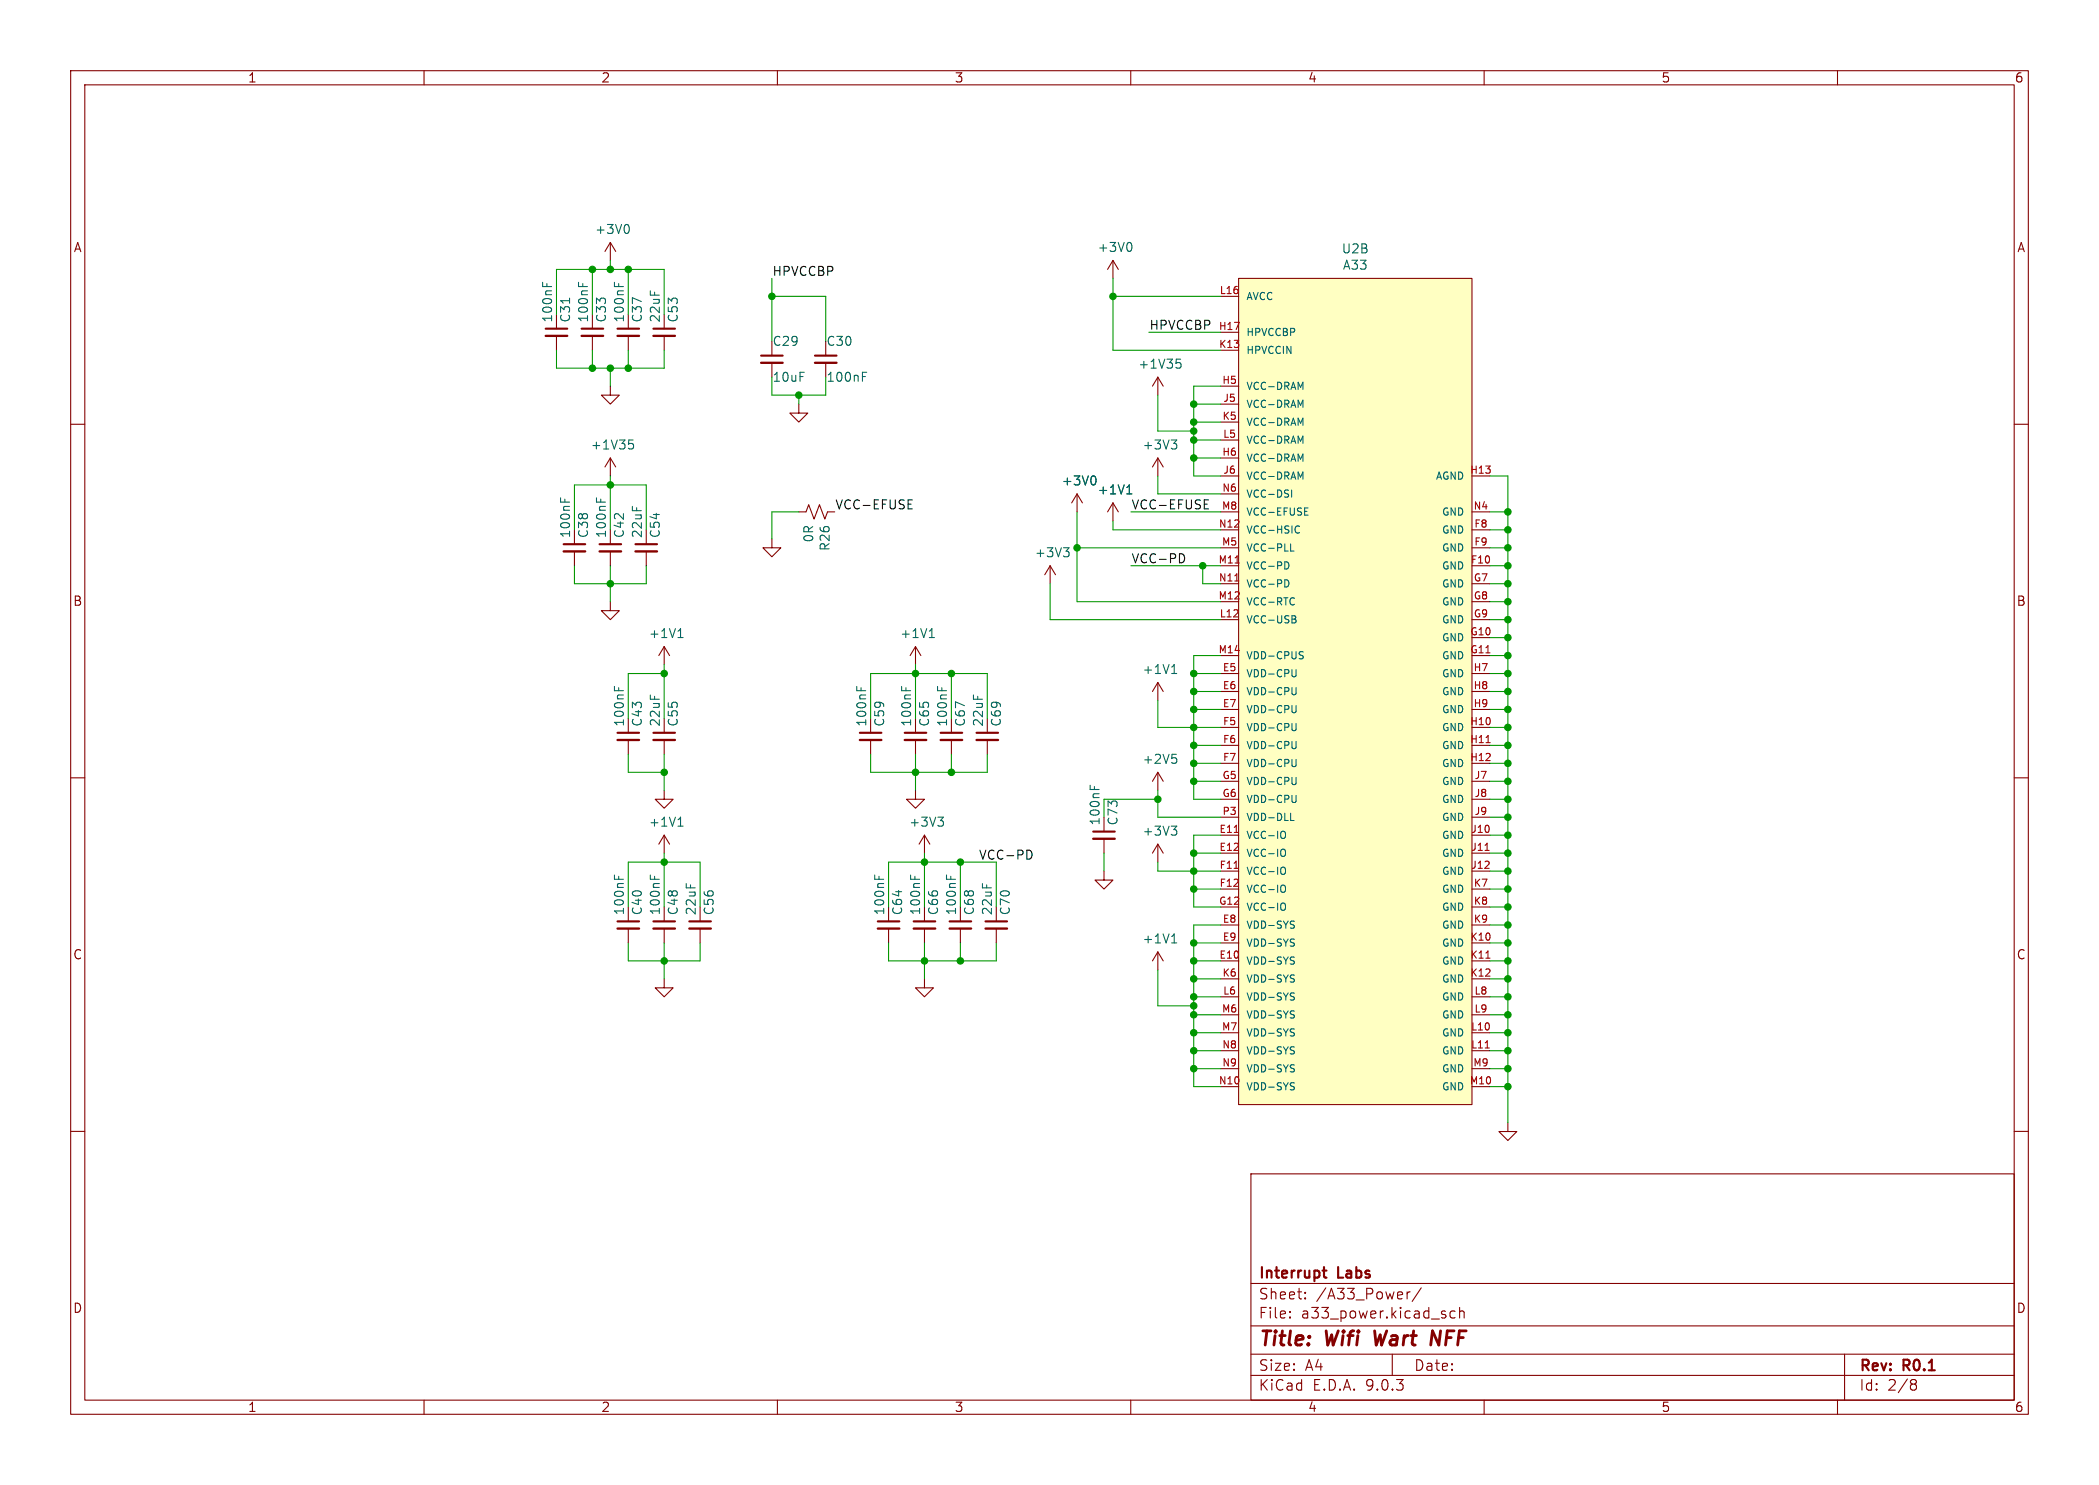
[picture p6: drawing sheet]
<svg xmlns="http://www.w3.org/2000/svg" width="297mm" height="210mm" viewBox="0 0 297 210" stroke-linecap="round" stroke-linejoin="round" font-family="sans-serif">
<g fill="none" stroke="#840000" stroke-width=".15">
<path d="M10 10h277v190h-277zM12 12h273v186h-273zM60 10v2M110 10v2M160 10v2M210 10v2M260 10v2M86.4 34.3v2.5M86.4 34.3l-.8 1.3M86.4 34.3l.7 1.3M78.7 44.5v2M78.7 47.5v2"/>
<path d="M83.8 44.5v2M83.8 47.5v2M86.4 54.6v1.3h1.2l-1.2 1.3-1.3-1.3h1.3M88.9 44.5v2M88.9 47.5v2M94 44.5v2M94 47.5v2M163.8 53.3v2.6M163.8 53.3l-.7 1.3M163.8 53.3l.8 1.3M10 60h2M81.3 74.9v2.1"/>
<path d="M81.3 78v2M86.4 64.8l-.8 1.2M86.4 64.8l.7 1.2M86.4 64.8v2.5M86.4 74.9v2.1M86.4 78v2M91.4 74.9v2.1M91.4 78v2M152.4 69.9l-.8 1.2M152.4 69.9l.8 1.2M152.4 69.9v2.5M157.5 71.1l-.8 1.3"/>
<path d="M157.5 71.1l.7 1.3M157.5 71.1v2.6M163.8 64.8l-.7 1.2M163.8 64.8l.8 1.2M163.8 64.8v2.5M285 60h2M86.4 85.1v1.3h1.2l-1.2 1.2-1.3-1.2h1.3M94 91.4v2.6M94 91.4l-.8 1.3M94 91.4l.7 1.3M129.5 91.4v2.6M129.5 91.4l-.7 1.3"/>
<path d="M129.5 91.4l.8 1.3M148.6 80l-.8 1.3M148.6 80l.8 1.3M148.6 80v2.6M163.8 96.5v2.6M163.8 96.5l-.7 1.3M163.8 96.5l.8 1.3M10 110h2M88.9 101.6v2M88.9 104.6v2.1M94 111.8v1.2h1.2l-1.2 1.3-1.3-1.3h1.3M94 118.1l-.8 1.3"/>
<path d="M94 118.1l.7 1.3M94 101.6v2M94 104.6v2.1M94 118.1v2.6M123.2 101.6v2M123.2 104.6v2.1M129.5 111.8v1.2h1.3l-1.3 1.3-1.2-1.3h1.2M129.5 101.6v2M129.5 104.6v2.1M134.6 101.6v2M134.6 104.6v2.1M139.7 101.6v2"/>
<path d="M139.7 104.6v2.1M156.2 115.6v2M156.2 118.6v2.1M163.8 109.2v2.6M163.8 119.4v2.5M163.8 119.4l-.7 1.3M163.8 119.4l.8 1.3M163.8 109.2l-.7 1.3M163.8 109.2l.8 1.3M285 110h2M94 138.4v1.3h1.2l-1.2 1.3-1.3-1.3h1.3M94 128.3v2"/>
<path d="M94 131.3v2.1M99.1 128.3v2M99.1 131.3v2.1M125.7 128.3v2M125.7 131.3v2.1M130.8 138.4v1.3h1.3l-1.3 1.3-1.3-1.3h1.3M141 128.3v2M141 131.3v2.1M156.2 123.2v1.3h1.3l-1.3 1.2-1.3-1.2h1.3M163.8 134.6v2.6M163.8 134.6l-.7 1.3M163.8 134.6l.8 1.3"/>
<path d="M213.4 158.8v1.2h1.2l-1.2 1.3-1.3-1.3h1.3M10 160h2M177 166h108v32h-108zM285 160h2M60 198v2M110 198v2M160 198v2M177 194.5h108M177 191.5h108M177 187.5h108M177 181.5h108M182.5 186.3h.1l-.1 .1"/>
<path d="M182.5 186.3v.1M182.5 185.5v.1M182.5 185.5h.1l-.1 .1M184.7 183.6v.1M184.7 183.6h-.1l.1 .1M184.7 182.8v.1M184.7 182.8h-.1l.1 .1M197 191.5v3M199.1 182.7v1M199.5 182.7l-.3 .1-.1 .2M201.1 182.1l-1.3 2M205.9 185.5l-.4-.1-.3 .3v.4l.1 .2 .2 .1 .4-.1"/>
<path d="M206.5 185.5a.37 .37 0 0 1 .7 .1v.8M206.5 184.9v1.5M210 198v2M260 198v2M261 191.5v6.5M270.6 195.1l.4 .1a.31 .31 0 0 1 .2 .3 .31 .31 0 0 1-.3 .2M270.6 195.7h.3M270.9 195.7l.2 .2 .1 .4-.2 .2-.4 .1"/>
</g>
<path d="M194.5 188.2l.2 2 .6-1.4M202.7 188.2l.9 2" fill="none" stroke="#840000" stroke-width=".4"/>
<g fill="none" stroke="#840000" stroke-width=".3">
<path d="M77.2 46.5h3.1M82.3 46.5h3M87.4 46.5h3M92.5 46.5h3M79.8 77h3M84.8 77h3.1M89.9 77h3.1M87.4 103.6h3M92.5 103.6h3M121.7 103.6h3M128 103.6h3.1M133.1 103.6h3"/>
<path d="M138.2 103.6h3M154.7 117.6h3M92.5 130.3h3M97.5 130.3h3.1M124.2 130.3h3.1M139.4 130.3h3.1M187.1 179.7h.6M187.3 179.2v1.3l.1 .1 .3 .1"/>
</g>
<g fill="none" stroke="#840000" stroke-width=".33">
<path d="M77.2 47.5h3.1M82.3 47.5h3M87.4 47.5h3M92.5 47.5h3M79.8 78h3M84.8 78h3.1M89.9 78h3.1M87.4 104.6h3M92.5 104.6h3M121.7 104.6h3M128 104.6h3.1M133.1 104.6h3"/>
<path d="M138.2 104.6h3M154.7 118.6h3M92.5 131.3h3M97.5 131.3h3.1M124.2 131.3h3.1M139.4 131.3h3.1"/>
</g>
<g fill="none" stroke="#006464" stroke-width=".15">
<path d="M76.8 39.9v.6M81.9 39.9v.6M86.9 39.9v.6M88.7 31.7a.79 .79 0 0 1 0 1.3M77.4 40.1v.4M80.6 42.2v.7M82.5 40.1v.4M87.5 40.1v.4M166.4 50.8h.7M166.6 51.3h.3l.2 .2v.3l-.1 .2-.4 .1M79.3 70.4v.6M79.9 70.6v.4"/>
<path d="M84.4 70.4v.6M85 70.6v.4M89 62.2h.6M89.1 62.7h.3l.2 .3v.3l-.1 .1-.4 .1M150.5 77.5h.8l-.5 .4M151 77.9l.3 .3v.3l-.3 .2M154.8 67.3l.2 .1 .1 .4-.1 .5M159.4 69.8h.8M159.6 68.9l.2-.3v1.2M165.7 62.2h.8l-.4 .5M166.3 62.7l.2 .3v.3l-.2 .2M86.9 97.1v.6"/>
<path d="M87.5 97.3v.4M95.9 90.2h.8M96.1 89.2l.2-.3v1.3M121.2 97.1v.6M121.8 97.3v.4M127.6 97.1v.6M128.2 97.3v.4M131.5 90.2h.7M131.6 89.2l.3-.3v1.3M132.7 97.1v.6M133.3 97.3v.4M165.8 95.2h.7"/>
<path d="M165.9 94.3l.2-.3v1.2M95.9 116.8h.8M96.1 115.9l.2-.3v1.2M154.2 111v.6M154.9 111.2v.4M165.7 116.8h.8l-.4 .5M165.8 106.7h.6M166.3 107.2l.2 .2v.3l-.2 .2M166.3 117.3l.2 .3v.3l-.2 .2M92 123.7v.6M92.6 123.9v.4M123.8 123.7v.6"/>
<path d="M124.4 123.9v.4M165.8 133.3h.7M165.9 132.4l.2-.3v1.2"/>
</g>
<path d="M175.3 39.4h33v116.8h-33z" fill="#ffffc2"/>
<g fill="none" stroke="#840000" stroke-width=".15">
<path d="M157.5 36.8l-.8 1.3M157.5 36.8l.7 1.3M157.5 36.8v2.6M175.3 39.4h33v116.8h-33zM109.2 48.3v2M109.2 51.3v2M113 57.2v1.2h1.3l-1.3 1.3-1.2-1.3h1.2M116.8 48.3v2M116.8 51.3v2M172.7 41.9h2.6M172.7 47h2.6M172.7 49.5h2.6"/>
<path d="M172.7 54.6h2.6M172.7 57.2h2.6M172.7 59.7h2.6M109.2 76.2v1.3h1.3l-1.3 1.2-1.3-1.2h1.3M113 72.4h1l.4-1 .8 2 .8-2 .7 2 .4-1h1M172.7 62.2h2.6M172.7 64.8h2.6M172.7 67.3h2.6M172.7 69.9h2.6M172.7 72.4h2.6M172.7 74.9h2.6M172.7 77.5h2.6"/>
<path d="M208.3 67.3h2.5M208.3 72.4h2.5M208.3 74.9h2.5M208.3 77.5h2.5M172.7 80h2.6M172.7 82.6h2.6M172.7 85.1h2.6M172.7 87.6h2.6M172.7 92.7h2.6M172.7 95.3h2.6M172.7 97.8h2.6M208.3 80h2.5"/>
<path d="M208.3 82.6h2.5M208.3 85.1h2.5M208.3 87.6h2.5M208.3 92.7h2.5M208.3 95.3h2.5M208.3 97.8h2.5M208.3 90.2h2.5M130.8 118.1l-.8 1.3M130.8 118.1l.8 1.3M130.8 118.1v2.6M172.7 100.3h2.6M172.7 102.9h2.6"/>
<path d="M172.7 105.4h2.6M172.7 108h2.6M172.7 110.5h2.6M172.7 113h2.6M172.7 115.6h2.6M172.7 118.1h2.6M208.3 100.3h2.5M208.3 102.9h2.5M208.3 105.4h2.5M208.3 108h2.5M208.3 110.5h2.5M208.3 113h2.5"/>
<path d="M208.3 115.6h2.5M208.3 118.1h2.5M88.9 128.3v2M88.9 131.3v2.1M130.8 128.3v2M130.8 131.3v2.1M135.9 128.3v2M135.9 131.3v2.1M172.7 120.7h2.6M172.7 123.2h2.6M172.7 125.7h2.6M172.7 128.3h2.6"/>
<path d="M172.7 130.8h2.6M172.7 133.4h2.6M172.7 135.9h2.6M172.7 138.4h2.6M208.3 120.7h2.5M208.3 123.2h2.5M208.3 125.7h2.5M208.3 128.3h2.5M208.3 130.8h2.5M208.3 133.4h2.5M208.3 135.9h2.5M208.3 138.4h2.5"/>
<path d="M172.7 141h2.6M172.7 143.5h2.6M172.7 146.1h2.6M172.7 148.6h2.6M172.7 151.1h2.6M172.7 153.7h2.6M208.3 141h2.5M208.3 143.5h2.5M208.3 146.1h2.5M208.3 148.6h2.5M208.3 151.1h2.5M208.3 153.7h2.5"/>
</g>
<g fill="none" stroke="#006464" stroke-width=".15">
<path d="M159.9 34.3a.79 .79 0 0 1 0 1.3M122 53.3h.5M122 52.6h.6M184 54.8l.4-.7v1M184 57.3l.4-.7v1M184 59.9l.4-.8v1.1M154.8 67.3l.2 .1 .1 .4-.1 .5M159.4 69.8h.8M159.6 68.9l.2-.3v1.2M182 79.5a.55 .55 0 0 1 .4 .5 .55 .55 0 0 1-.4 .5M182.6 77.9h.5M182.8 69.3v1"/>
<path d="M183.4 74.4h.3l.2 .1M183.9 75.3l-.2 .1-.3-.1M184 62.4l.4-.7v1M184 64.9l.4-.7v1M184 67.5l.4-.7v1M184.6 72.3h.3M184.6 72.9h.5M184.6 71.8h.5M182 82a.55 .55 0 0 1 .4 .5 .55 .55 0 0 1-.4 .5M182.8 87.1l.5 .1v.2l-.2 .2M182.8 87.6h.3M183 84.5l.1 .1"/>
<path d="M183.1 85.5l-.1 .1M183.1 87.6l.3 .2-.1 .2-.5 .1M183.4 94.7v.8l-.1 .2h-.3M183.4 97.2v.9l-.1 .1-.3 .1M183.4 99.8v.8l-.1 .1-.3 .1M184 92.6l.3 .1 .1 .3-.2 .2h-.2M184 92.2h.4M132.7 115.6h.8l-.4 .4M133.2 116l.3 .3v.3l-.3 .2M181.6 117.6h.1a.65 .65 0 0 1-.1 1M182.6 116h.5M183.4 102.3v.8l-.1 .2h-.3"/>
<path d="M183.4 104.9v.8l-.1 .1-.3 .1M183.4 107.4v.8l-.1 .2h-.3M183.4 109.9v.9l-.1 .1-.3 .1M183.4 112.5v.8l-.1 .1-.3 .1M86.9 123.7v.6M87.5 123.9v.4M128.8 123.7v.6M129.5 123.9v.4M133.9 123.7v.6M134.5 123.9v.4M181.6 120.1h.1a.65 .65 0 0 1-.1 1M181.6 122.6l.1 .1a.65 .65 0 0 1-.1 1"/>
<path d="M181.6 125.2h.1a.65 .65 0 0 1-.1 1M181.6 127.7l.1 .1a.65 .65 0 0 1-.1 .9M182.8 130.3h.3M182.8 132.8h.3M182.8 135.3l.3 .1M182.8 137.9h.3M183 130.8l.1 .2-.1 .3M183 133.3l.1 .2-.1 .3M183 135.9l.1 .2-.1 .3M183 138.4l.1 .2-.1 .3M182.8 140.4l.3 .1M182.8 143h.3"/>
<path d="M182.8 145.5h.3M182.8 148l.3 .1M182.8 150.6h.3M182.8 153.1l.3 .1M183 140.9l.1 .2-.1 .3M183 143.5l.1 .2-.1 .3M183 146l.1 .2-.1 .3M183 148.6l.1 .2-.1 .3M183 151.1l.1 .2-.1 .3M183 153.6l.1 .2-.1 .3"/>
</g>
<path d="M174.8 79.6h.5M174.7 82.2h.6M174.6 117.7h.6M210.3 105h.6M174.6 122.8h.6M210.1 120.3h.6M210.3 135.5h.5M210.2 148.2h.5" fill="none" stroke="#a90000" stroke-width=".15"/>
<path d="M107.7 50.3h3M115.3 50.3h3.1M87.4 130.3h3M129.3 130.3h3M134.4 130.3h3" fill="none" stroke="#840000" stroke-width=".3"/>
<path d="M107.7 51.3h3M115.3 51.3h3.1M87.4 131.3h3M129.3 131.3h3M134.4 131.3h3" fill="none" stroke="#840000" stroke-width=".33"/>
<path d="M128.5 71.3h.4M128.5 72h.6M128.5 70.7h.6M167.2 78.3a.68 .68 0 0 1 .4 .7 .68 .68 0 0 1-.4 .6M170.4 71.3h.4M170.4 72h.6M170.4 70.7h.6M145.6 120.2a.68 .68 0 0 1 .4 .7 .68 .68 0 0 1-.4 .6" fill="none" stroke="#0f0f0f" stroke-width=".15"/>
<g fill="none" stroke="#009600" stroke-width=".15">
<path d="M83.8 38.1v6.4M86.4 36.8v1.3M88.9 38.1v6.4M109.2 39.4v8.9M157.5 39.4v10.1h15.2M78.7 44.5v-6.4h15.3v6.4M78.7 49.5v2.6h15.3v-2.6M83.8 49.5v2.6M86.4 52.1v2.5M88.9 49.5v2.6M109.2 41.9h7.6v6.4M109.2 53.3v2.6h7.6v-2.6"/>
<path d="M113 55.9v1.3M157.5 41.9h15.2M162.6 47h10.1M163.8 55.9v5.1h5.1M168.9 59.7h3.8M168.9 57.2h3.8M172.7 54.6h-3.8v12.7h3.8M81.3 74.9v-6.3h10.1v6.3M86.4 67.3v7.6M113 72.4h-3.8v3.8M152.4 77.5h20.3M152.4 72.4v12.7h20.3"/>
<path d="M157.5 73.7v1.2h15.2M160 72.4h12.7M163.8 67.3v2.6h8.9M168.9 62.2h3.8M168.9 64.8h3.8M210.8 67.3h2.6v91.5M210.8 77.5h2.6M210.8 72.4h2.6M210.8 74.9h2.6M81.3 80v2.6h10.1v-2.6M86.4 80v5.1M94 95.3h-5.1v6.3"/>
<path d="M94 94v7.6M129.5 94v7.6M134.6 95.3v6.3M148.6 82.6v5h24.1M160 80h12.7M163.8 99.1v3.8h8.9M168.9 95.3h3.8M168.9 97.8h3.8M170.2 80v2.6h2.5M172.7 92.7h-3.8v20.3h3.8M210.8 95.3h2.6M210.8 80h2.6"/>
<path d="M210.8 82.6h2.6M210.8 85.1h2.6M210.8 87.6h2.6M210.8 90.2h2.6M210.8 92.7h2.6M210.8 97.8h2.6M88.9 106.7v2.5h5.1M94 106.7v5.1M123.2 101.6v-6.3h16.5v6.3M123.2 106.7v2.5h16.5v-2.5M129.5 106.7v5.1M134.6 106.7v2.5"/>
<path d="M156.2 113h7.6M163.8 111.8v3.8h8.9M168.9 110.5h3.8M168.9 105.4h3.8M168.9 108h3.8M168.9 100.3h3.8M172.7 118.1h-3.8v10.2h3.8M210.8 118.1h2.6M210.8 115.6h2.6M210.8 102.9h2.6M210.8 113h2.6M210.8 110.5h2.6"/>
<path d="M210.8 105.4h2.6M210.8 108h2.6M210.8 100.3h2.6M88.9 133.4v2.5h10.2v-2.5M88.9 128.3v-6.4h10.2v6.4M94 120.7v7.6M94 133.4v5M125.7 133.4v2.5h15.3v-2.5M125.7 128.3v-6.4h15.3v6.4M130.8 120.7v7.6M130.8 133.4v5M135.9 121.9v6.4"/>
<path d="M135.9 133.4v2.5M156.2 120.7v2.5M163.8 121.9v1.3h8.9M163.8 137.2v5h5.1M168.9 135.9h3.8M168.9 125.7h3.8M168.9 133.4h3.8M168.9 120.7h3.8M168.9 138.4h3.8M172.7 130.8h-3.8v22.9h3.8M210.8 135.9h2.6M210.8 123.2h2.6"/>
<path d="M210.8 125.7h2.6M210.8 128.3h2.6M210.8 130.8h2.6M210.8 133.4h2.6M210.8 120.7h2.6M210.8 138.4h2.6M168.9 143.5h3.8M168.9 146.1h3.8M168.9 151.1h3.8M168.9 141h3.8M168.9 148.6h3.8M210.8 143.5h2.6"/>
<path d="M210.8 146.1h2.6M210.8 151.1h2.6M210.8 153.7h2.6M210.8 141h2.6M210.8 148.6h2.6"/>
</g>
<g fill="#009600" stroke="#009600" stroke-width=".15">
<circle cx="152.4" cy="77.5" r=".46"/>
<circle cx="157.5" cy="41.9" r=".46"/>
<circle cx="88.9" cy="38.1" r=".46"/>
<circle cx="109.2" cy="41.9" r=".46"/>
<circle cx="113" cy="55.9" r=".46"/>
<circle cx="168.9" cy="95.3" r=".46"/>
<circle cx="168.9" cy="100.3" r=".46"/>
<circle cx="168.9" cy="97.8" r=".46"/>
<circle cx="170.2" cy="80" r=".46"/>
<circle cx="168.9" cy="57.2" r=".46"/>
<circle cx="168.9" cy="62.2" r=".46"/>
<circle cx="168.9" cy="64.8" r=".46"/>
<circle cx="168.9" cy="59.7" r=".46"/>
<circle cx="168.9" cy="61" r=".46"/>
<circle cx="129.5" cy="109.2" r=".46"/>
<circle cx="135.9" cy="135.9" r=".46"/>
<circle cx="130.8" cy="135.9" r=".46"/>
<circle cx="130.8" cy="121.9" r=".46"/>
<circle cx="134.6" cy="109.2" r=".46"/>
<circle cx="135.9" cy="121.9" r=".46"/>
<circle cx="168.9" cy="120.7" r=".46"/>
<circle cx="163.8" cy="113" r=".46"/>
<circle cx="86.4" cy="38.1" r=".46"/>
<circle cx="83.8" cy="38.1" r=".46"/>
<circle cx="88.9" cy="52.1" r=".46"/>
<circle cx="86.4" cy="52.1" r=".46"/>
<circle cx="83.8" cy="52.1" r=".46"/>
<circle cx="94" cy="135.9" r=".46"/>
<circle cx="94" cy="121.9" r=".46"/>
<circle cx="94" cy="95.3" r=".46"/>
<circle cx="94" cy="109.2" r=".46"/>
<circle cx="86.4" cy="68.6" r=".46"/>
<circle cx="86.4" cy="82.6" r=".46"/>
<circle cx="134.6" cy="95.3" r=".46"/>
<circle cx="129.5" cy="95.3" r=".46"/>
<circle cx="213.4" cy="110.5" r=".46"/>
<circle cx="213.4" cy="113" r=".46"/>
<circle cx="213.4" cy="125.7" r=".46"/>
<circle cx="213.4" cy="123.2" r=".46"/>
<circle cx="213.4" cy="128.3" r=".46"/>
<circle cx="213.4" cy="130.8" r=".46"/>
<circle cx="213.4" cy="133.4" r=".46"/>
<circle cx="213.4" cy="120.7" r=".46"/>
<circle cx="213.4" cy="118.1" r=".46"/>
<circle cx="213.4" cy="115.6" r=".46"/>
<circle cx="168.9" cy="146.1" r=".46"/>
<circle cx="168.9" cy="143.5" r=".46"/>
<circle cx="168.9" cy="148.6" r=".46"/>
<circle cx="168.9" cy="135.9" r=".46"/>
<circle cx="168.9" cy="133.4" r=".46"/>
<circle cx="168.9" cy="151.1" r=".46"/>
<circle cx="168.9" cy="142.2" r=".46"/>
<circle cx="168.9" cy="138.4" r=".46"/>
<circle cx="168.9" cy="141" r=".46"/>
<circle cx="213.4" cy="90.2" r=".46"/>
<circle cx="213.4" cy="92.7" r=".46"/>
<circle cx="213.4" cy="105.4" r=".46"/>
<circle cx="213.4" cy="108" r=".46"/>
<circle cx="213.4" cy="102.9" r=".46"/>
<circle cx="213.4" cy="100.3" r=".46"/>
<circle cx="213.4" cy="95.3" r=".46"/>
<circle cx="213.4" cy="97.8" r=".46"/>
<circle cx="213.4" cy="138.4" r=".46"/>
<circle cx="213.4" cy="141" r=".46"/>
<circle cx="213.4" cy="135.9" r=".46"/>
<circle cx="213.4" cy="148.6" r=".46"/>
<circle cx="213.4" cy="151.1" r=".46"/>
<circle cx="213.4" cy="153.7" r=".46"/>
<circle cx="213.4" cy="146.1" r=".46"/>
<circle cx="213.4" cy="143.5" r=".46"/>
<circle cx="213.4" cy="85.1" r=".46"/>
<circle cx="213.4" cy="87.6" r=".46"/>
<circle cx="213.4" cy="74.9" r=".46"/>
<circle cx="213.4" cy="77.5" r=".46"/>
<circle cx="213.4" cy="72.4" r=".46"/>
<circle cx="213.4" cy="80" r=".46"/>
<circle cx="213.4" cy="82.6" r=".46"/>
<circle cx="168.9" cy="110.5" r=".46"/>
<circle cx="168.9" cy="125.7" r=".46"/>
<circle cx="168.9" cy="123.2" r=".46"/>
<circle cx="168.9" cy="102.9" r=".46"/>
<circle cx="168.9" cy="108" r=".46"/>
<circle cx="168.9" cy="105.4" r=".46"/>
</g>
<g font-size="2.8" fill="#840000">
<text x="178" y="190.9">Title:</text>
<text x="187.7" y="190.9">Wifi</text>
<text x="195.3" y="190.9">Wart</text>
<text x="204.1" y="190.9">NFF</text>
</g>
<g font-size="2.1" fill="#840000">
<text x="178" y="184">Sheet:</text>
<text x="178" y="181.2">Interrupt</text>
<text x="186.2" y="184">/A33_Power/</text>
<text x="189.4" y="181.2">Labs</text>
<text x="178" y="186.7">File:</text>
<text x="184.1" y="186.7">a33_power.kicad_sch</text>
<text x="178" y="196.9">KiCad</text>
<text x="178" y="194.1">Size:</text>
<text x="184.7" y="194.1">A4</text>
<text x="185.7" y="196.9">E.D.A.</text>
<text x="193.3" y="196.9">9.0.3</text>
<text x="200" y="194.1">Date:</text>
<text x="263" y="194.3">Rev:</text>
<text x="263" y="196.9">Id:</text>
<text x="267.1" y="196.9">2/8</text>
<text x="269.4" y="194.3">R0.1</text>
</g>
<g font-size="1.8" fill="#840000">
<text x="35" y="11.9">1</text>
<text x="85" y="11.9">2</text>
<text x="135" y="11.9">3</text>
<text x="185" y="11.9">4</text>
<text x="235" y="11.9">5</text>
<text x="285" y="11.9">6</text>
<text x="10.3" y="35.9">A</text>
<text x="285.3" y="35.9">A</text>
<text x="10.3" y="85.9">B</text>
<text x="285.3" y="85.9">B</text>
<text x="10.3" y="135.9">C</text>
<text x="285.3" y="135.9">C</text>
<text x="10.3" y="185.9">D</text>
<text x="285.3" y="185.9">D</text>
<text x="35" y="199.9">1</text>
<text x="85" y="199.9">2</text>
<text x="135" y="199.9">3</text>
<text x="185" y="199.9">4</text>
<text x="235" y="199.9">5</text>
<text x="285" y="199.9">6</text>
</g>
<g font-size="1.8" fill="#006464">
<text x="84.1" y="33.3">+3V0</text>
<text x="155.2" y="35.8">+3V0</text>
<text x="189.8" y="36">U2B</text>
<text x="189.9" y="38.4">A33</text>
<text x="78.3" y="45.7" transform="rotate(-90 78.3 45.7)">100nF</text>
<text x="80.9" y="45.7" transform="rotate(-90 80.9 45.7)">C31</text>
<text x="83.4" y="45.7" transform="rotate(-90 83.4 45.7)">100nF</text>
<text x="86" y="45.7" transform="rotate(-90 86 45.7)">C33</text>
<text x="88.5" y="45.7" transform="rotate(-90 88.5 45.7)">100nF</text>
<text x="91" y="45.7" transform="rotate(-90 91 45.7)">C37</text>
<text x="93.6" y="45.7" transform="rotate(-90 93.6 45.7)">22uF</text>
<text x="96.1" y="45.7" transform="rotate(-90 96.1 45.7)">C53</text>
<text x="109.2" y="49.1">C29</text>
<text x="116.8" y="49.1">C30</text>
<text x="161" y="52.3">+1V35</text>
<text x="109.2" y="54.2">10uF</text>
<text x="116.8" y="54.2">100nF</text>
<text x="83.5" y="63.8">+1V35</text>
<text x="161.6" y="63.8">+3V3</text>
<text x="150.1" y="68.9">+3V0</text>
<text x="155.2" y="70.1">+1V1</text>
<text x="80.9" y="76.2" transform="rotate(-90 80.9 76.2)">100nF</text>
<text x="83.4" y="76.2" transform="rotate(-90 83.4 76.2)">C38</text>
<text x="86" y="76.2" transform="rotate(-90 86 76.2)">100nF</text>
<text x="88.5" y="76.2" transform="rotate(-90 88.5 76.2)">C42</text>
<text x="91" y="76.2" transform="rotate(-90 91 76.2)">22uF</text>
<text x="93.6" y="76.2" transform="rotate(-90 93.6 76.2)">C54</text>
<text x="115.3" y="76.8" transform="rotate(-90 115.3 76.8)">0R</text>
<text x="117.6" y="78" transform="rotate(-90 117.6 78)">R26</text>
<text x="146.3" y="79">+3V3</text>
<text x="91.7" y="90.4">+1V1</text>
<text x="127.3" y="90.4">+1V1</text>
<text x="161.6" y="95.5">+1V1</text>
<text x="88.5" y="102.9" transform="rotate(-90 88.5 102.9)">100nF</text>
<text x="91" y="102.9" transform="rotate(-90 91 102.9)">C43</text>
<text x="93.6" y="102.9" transform="rotate(-90 93.6 102.9)">22uF</text>
<text x="96.1" y="102.9" transform="rotate(-90 96.1 102.9)">C55</text>
<text x="122.8" y="102.9" transform="rotate(-90 122.8 102.9)">100nF</text>
<text x="125.3" y="102.9" transform="rotate(-90 125.3 102.9)">C59</text>
<text x="129.1" y="102.9" transform="rotate(-90 129.1 102.9)">100nF</text>
<text x="131.7" y="102.9" transform="rotate(-90 131.7 102.9)">C65</text>
<text x="134.2" y="102.9" transform="rotate(-90 134.2 102.9)">100nF</text>
<text x="136.8" y="102.9" transform="rotate(-90 136.8 102.9)">C67</text>
<text x="139.3" y="102.9" transform="rotate(-90 139.3 102.9)">22uF</text>
<text x="141.8" y="102.9" transform="rotate(-90 141.8 102.9)">C69</text>
<text x="161.6" y="108.2">+2V5</text>
<text x="91.7" y="117.1">+1V1</text>
<text x="128.5" y="117.1">+3V3</text>
<text x="158.3" y="116.8" transform="rotate(-90 158.3 116.8)">C73</text>
<text x="161.6" y="118.4">+3V3</text>
<text x="88.5" y="129.5" transform="rotate(-90 88.5 129.5)">100nF</text>
<text x="91" y="129.5" transform="rotate(-90 91 129.5)">C40</text>
<text x="93.6" y="129.5" transform="rotate(-90 93.6 129.5)">100nF</text>
<text x="96.1" y="129.5" transform="rotate(-90 96.1 129.5)">C48</text>
<text x="98.7" y="129.5" transform="rotate(-90 98.7 129.5)">22uF</text>
<text x="101.2" y="129.5" transform="rotate(-90 101.2 129.5)">C56</text>
<text x="125.3" y="129.5" transform="rotate(-90 125.3 129.5)">100nF</text>
<text x="127.9" y="129.5" transform="rotate(-90 127.9 129.5)">C64</text>
<text x="130.4" y="129.5" transform="rotate(-90 130.4 129.5)">100nF</text>
<text x="132.9" y="129.5" transform="rotate(-90 132.9 129.5)">C66</text>
<text x="135.5" y="129.5" transform="rotate(-90 135.5 129.5)">100nF</text>
<text x="138" y="129.5" transform="rotate(-90 138 129.5)">C68</text>
<text x="140.6" y="129.5" transform="rotate(-90 140.6 129.5)">22uF</text>
<text x="143.1" y="129.5" transform="rotate(-90 143.1 129.5)">C70</text>
<text x="161.6" y="133.6">+1V1</text>
</g>
<g font-size="1.8" fill="#0f0f0f">
<text x="109.2" y="39.1">HPVCCBP</text>
<text x="162.6" y="46.7">HPVCCBP</text>
<text x="118.1" y="72.1">VCC-EFUSE</text>
<text x="160" y="72.1">VCC-EFUSE</text>
<text x="160" y="79.7">VCC-PD</text>
<text x="138.4" y="121.7">VCC-PD</text>
</g>
<text font-size="1.8" fill="#009600" x="155.8" y="116.8" transform="rotate(-90 155.8 116.8)">100nF</text>
<g font-size="1.4" fill="#a90000">
<text x="172.5" y="41.7">L16</text>
<text x="172.4" y="46.7">H17</text>
<text x="172.4" y="49.3">K13</text>
<text x="172.8" y="54.4">H5</text>
<text x="172.9" y="59.4">K5</text>
<text x="173" y="56.9">J5</text>
<text x="172.8" y="64.5">H6</text>
<text x="173" y="62">L5</text>
<text x="172.8" y="69.6">N6</text>
<text x="173" y="67.1">J6</text>
<text x="207.9" y="67.1">H13</text>
<text x="172.4" y="74.7">N12</text>
<text x="172.8" y="72.1">M8</text>
<text x="172.8" y="77.2">M5</text>
<text x="208.4" y="72.1">N4</text>
<text x="208.5" y="74.7">F8</text>
<text x="208.5" y="77.2">F9</text>
<text x="172.3" y="79.8">M11</text>
<text x="172.4" y="82.3">N11</text>
<text x="208" y="79.8">F10</text>
<text x="208.4" y="82.3">G7</text>
<text x="172.3" y="84.8">M12</text>
<text x="172.5" y="87.4">L12</text>
<text x="207.9" y="89.9">G10</text>
<text x="208.4" y="84.8">G8</text>
<text x="208.4" y="87.4">G9</text>
<text x="172.3" y="92.5">M14</text>
<text x="172.9" y="95">E5</text>
<text x="207.9" y="92.5">G11</text>
<text x="208.4" y="95">H7</text>
<text x="172.9" y="97.5">E6</text>
<text x="172.9" y="100.1">E7</text>
<text x="208.4" y="97.5">H8</text>
<text x="208.4" y="100.1">H9</text>
<text x="172.9" y="102.6">F5</text>
<text x="172.9" y="105.2">F6</text>
<text x="172.9" y="107.7">F7</text>
<text x="207.9" y="102.6">H10</text>
<text x="207.9" y="105.2">H11</text>
<text x="207.9" y="107.7">H12</text>
<text x="172.9" y="110.2">G5</text>
<text x="172.9" y="112.8">G6</text>
<text x="208.6" y="110.2">J7</text>
<text x="208.6" y="112.8">J8</text>
<text x="172.4" y="117.9">E11</text>
<text x="172.9" y="115.3">P3</text>
<text x="208.1" y="117.9">J10</text>
<text x="208.6" y="115.3">J9</text>
<text x="172.4" y="120.4">E12</text>
<text x="172.5" y="122.9">F11</text>
<text x="172.5" y="125.5">F12</text>
<text x="208.1" y="120.4">J11</text>
<text x="208.1" y="122.9">J12</text>
<text x="208.4" y="125.5">K7</text>
<text x="172.4" y="128">G12</text>
<text x="172.9" y="130.6">E8</text>
<text x="208.4" y="128">K8</text>
<text x="208.4" y="130.6">K9</text>
<text x="172.4" y="135.6">E10</text>
<text x="172.9" y="133.1">E9</text>
<text x="207.9" y="133.1">K10</text>
<text x="207.9" y="135.6">K11</text>
<text x="172.8" y="143.3">M6</text>
<text x="172.9" y="138.2">K6</text>
<text x="173" y="140.7">L6</text>
<text x="207.9" y="138.2">K12</text>
<text x="208.5" y="140.7">L8</text>
<text x="208.5" y="143.3">L9</text>
<text x="172.8" y="145.8">M7</text>
<text x="172.8" y="148.3">N8</text>
<text x="208" y="145.8">L10</text>
<text x="208" y="148.3">L11</text>
<text x="172.4" y="153.4">N10</text>
<text x="172.8" y="150.9">N9</text>
<text x="207.9" y="153.4">M10</text>
<text x="208.4" y="150.9">M9</text>
</g>
<g font-size="1.4" fill="#006464">
<text x="176.3" y="42.6">AVCC</text>
<text x="176.3" y="47.7">HPVCCBP</text>
<text x="176.3" y="50.3">HPVCCIN</text>
<text x="176.3" y="55.3">VCC-DRAM</text>
<text x="176.3" y="57.9">VCC-DRAM</text>
<text x="176.3" y="60.4">VCC-DRAM</text>
<text x="176.3" y="63">VCC-DRAM</text>
<text x="176.3" y="65.5">VCC-DRAM</text>
<text x="176.3" y="68">VCC-DRAM</text>
<text x="176.3" y="70.6">VCC-DSI</text>
<text x="203" y="68">AGND</text>
<text x="176.3" y="73.1">VCC-EFUSE</text>
<text x="176.3" y="75.7">VCC-HSIC</text>
<text x="203.9" y="73.1">GND</text>
<text x="203.9" y="75.7">GND</text>
<text x="176.3" y="78.2">VCC-PLL</text>
<text x="176.3" y="80.7">VCC-PD</text>
<text x="176.3" y="83.3">VCC-PD</text>
<text x="203.9" y="78.2">GND</text>
<text x="203.9" y="80.7">GND</text>
<text x="203.9" y="83.3">GND</text>
<text x="176.3" y="85.8">VCC-RTC</text>
<text x="176.3" y="88.4">VCC-USB</text>
<text x="203.9" y="85.8">GND</text>
<text x="203.9" y="88.4">GND</text>
<text x="176.3" y="93.4">VDD-CPUS</text>
<text x="176.3" y="96">VDD-CPU</text>
<text x="203.9" y="90.9">GND</text>
<text x="203.9" y="93.4">GND</text>
<text x="203.9" y="96">GND</text>
<text x="176.3" y="98.5">VDD-CPU</text>
<text x="176.3" y="101.1">VDD-CPU</text>
<text x="203.9" y="98.5">GND</text>
<text x="203.9" y="101.1">GND</text>
<text x="176.3" y="103.6">VDD-CPU</text>
<text x="176.3" y="106.1">VDD-CPU</text>
<text x="203.9" y="103.6">GND</text>
<text x="203.9" y="106.1">GND</text>
<text x="176.3" y="108.7">VDD-CPU</text>
<text x="176.3" y="111.2">VDD-CPU</text>
<text x="176.3" y="113.8">VDD-CPU</text>
<text x="203.9" y="108.7">GND</text>
<text x="203.9" y="111.2">GND</text>
<text x="203.9" y="113.8">GND</text>
<text x="176.3" y="116.3">VDD-DLL</text>
<text x="176.3" y="118.8">VCC-IO</text>
<text x="203.9" y="116.3">GND</text>
<text x="203.9" y="118.8">GND</text>
<text x="176.3" y="121.4">VCC-IO</text>
<text x="176.3" y="123.9">VCC-IO</text>
<text x="203.9" y="121.4">GND</text>
<text x="203.9" y="123.9">GND</text>
<text x="176.3" y="126.5">VCC-IO</text>
<text x="176.3" y="129">VCC-IO</text>
<text x="176.3" y="131.5">VDD-SYS</text>
<text x="203.9" y="126.5">GND</text>
<text x="203.9" y="129">GND</text>
<text x="203.9" y="131.5">GND</text>
<text x="176.3" y="134.1">VDD-SYS</text>
<text x="176.3" y="136.6">VDD-SYS</text>
<text x="203.9" y="134.1">GND</text>
<text x="203.9" y="136.6">GND</text>
<text x="176.3" y="139.2">VDD-SYS</text>
<text x="176.3" y="141.7">VDD-SYS</text>
<text x="203.9" y="139.2">GND</text>
<text x="203.9" y="141.7">GND</text>
<text x="176.3" y="144.2">VDD-SYS</text>
<text x="176.3" y="146.8">VDD-SYS</text>
<text x="176.3" y="149.3">VDD-SYS</text>
<text x="203.9" y="144.2">GND</text>
<text x="203.9" y="146.8">GND</text>
<text x="203.9" y="149.3">GND</text>
<text x="176.3" y="151.9">VDD-SYS</text>
<text x="176.3" y="154.4">VDD-SYS</text>
<text x="203.9" y="151.9">GND</text>
<text x="203.9" y="154.4">GND</text>
</g>
</svg>
